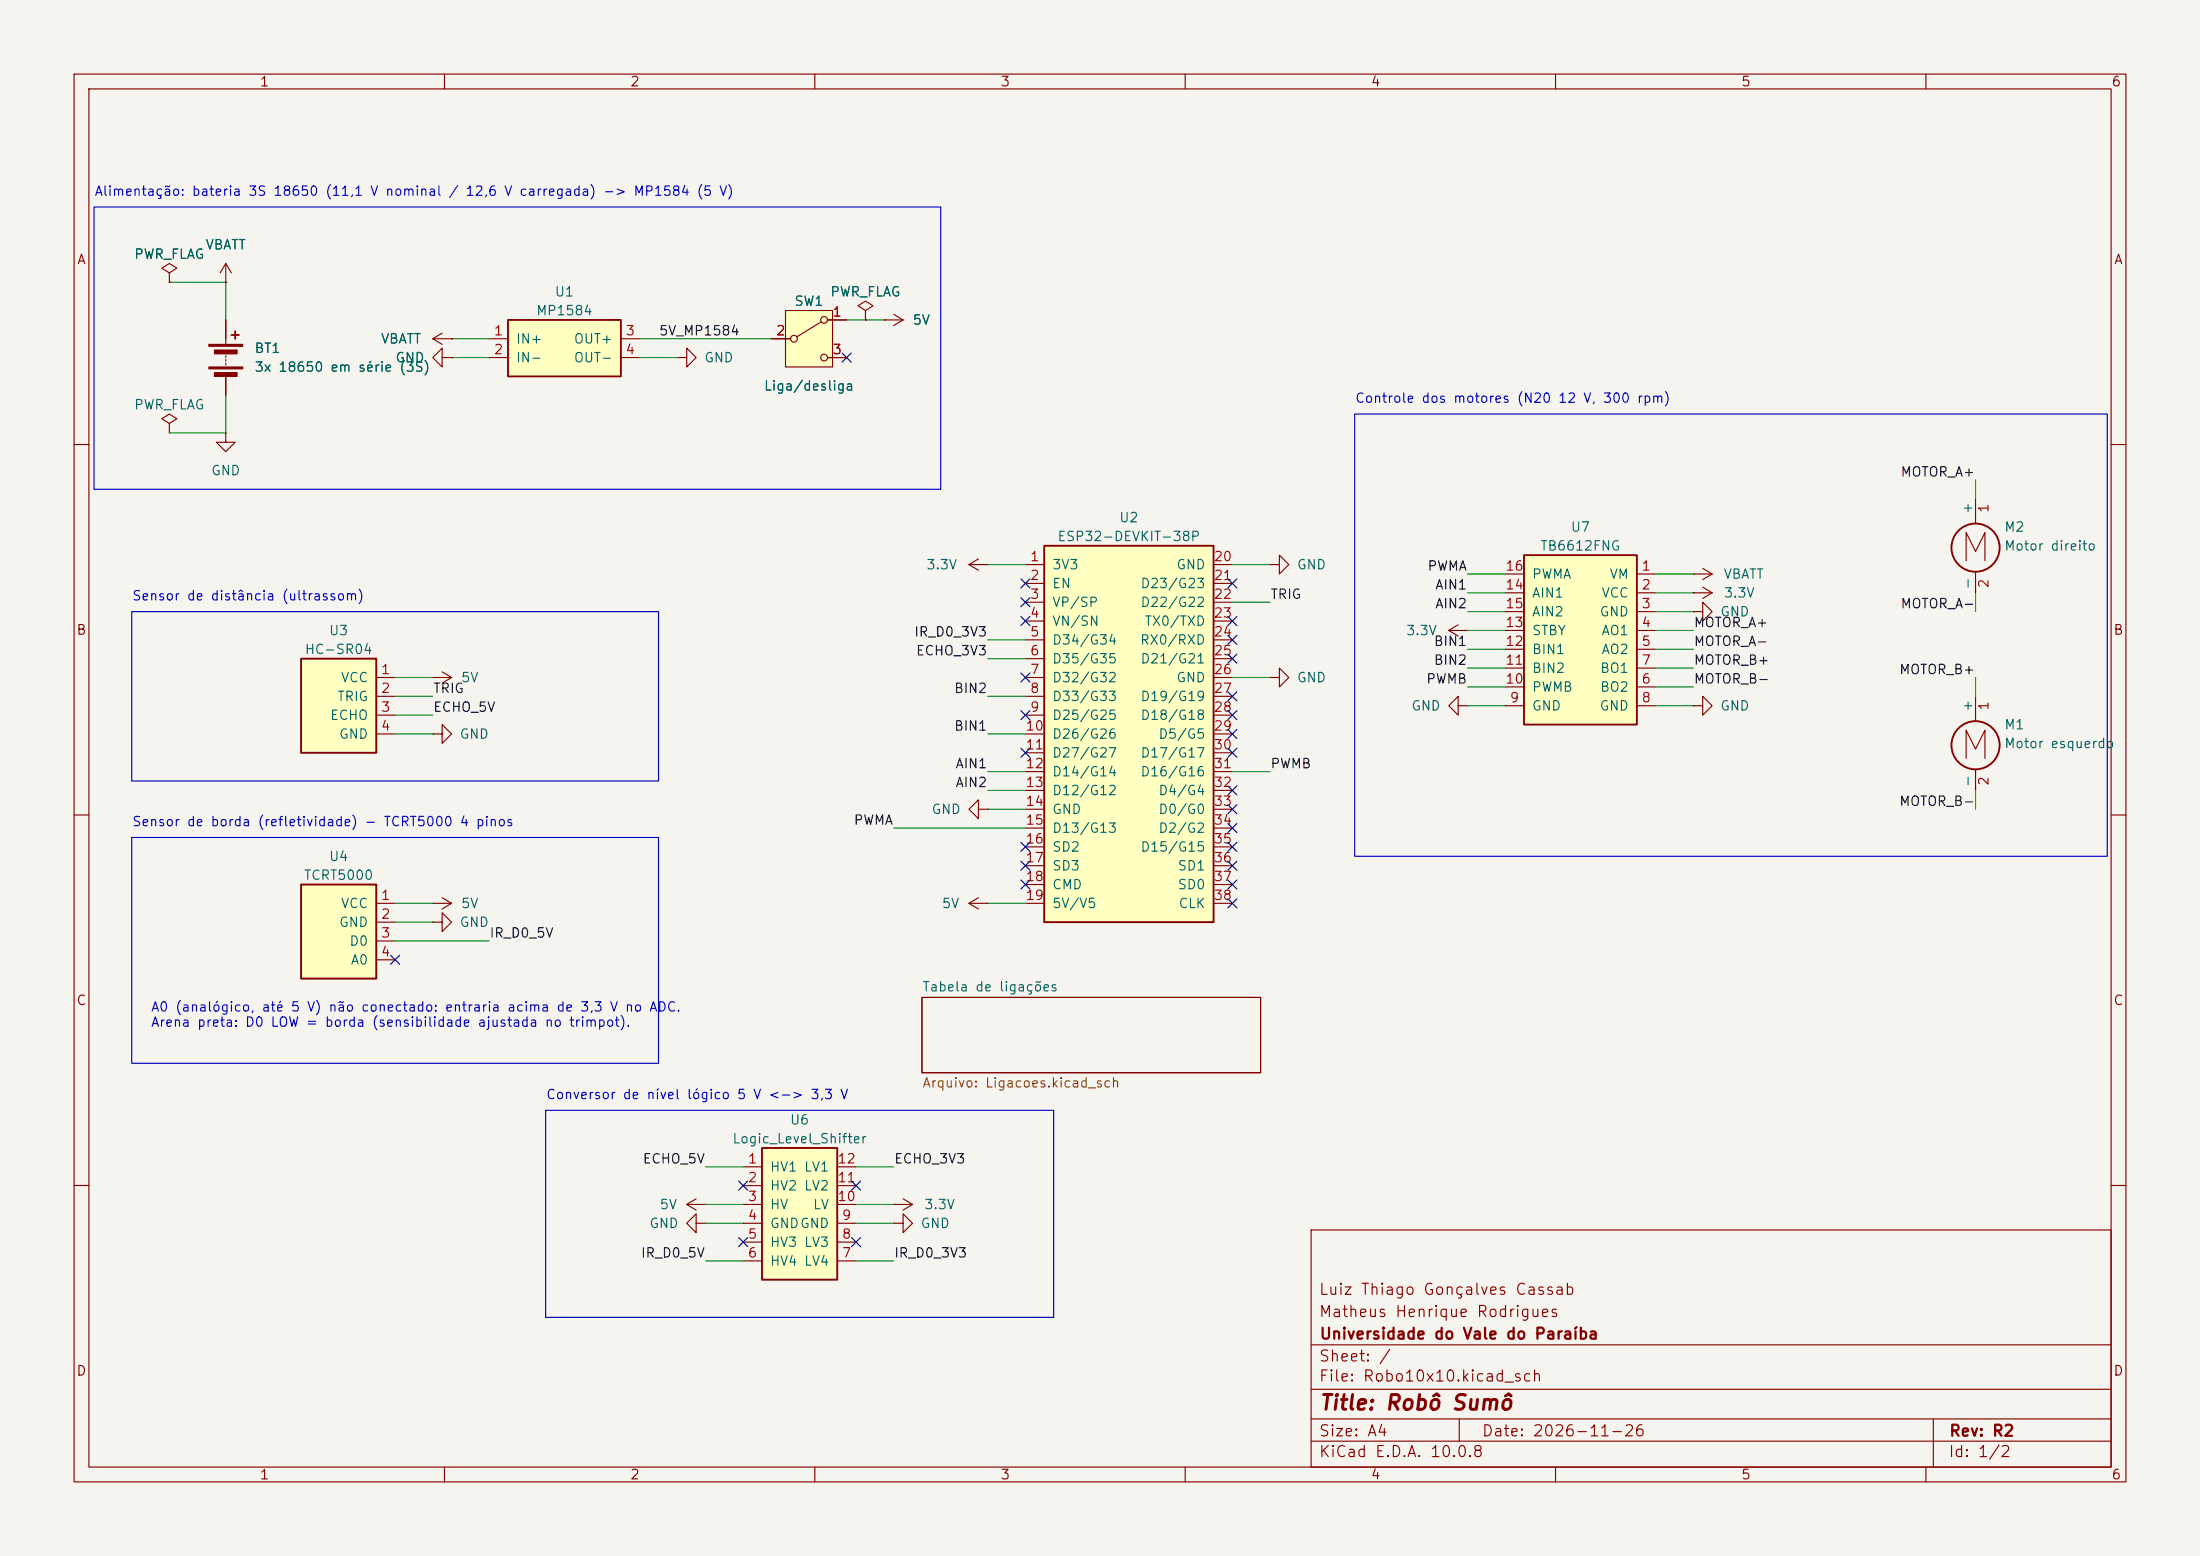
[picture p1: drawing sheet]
<svg xmlns="http://www.w3.org/2000/svg" width="297mm" height="210mm" viewBox="0 0 297 210" stroke-linecap="round" stroke-linejoin="round" font-family="sans-serif">
<path d="M0 0h297v210h-297z" fill="#f5f4ef" stroke="#f5f4ef" stroke-width=".14"/>
<g fill="none" stroke="#840000" stroke-width=".15">
<path d="M10 10h277v190h-277zM12 12h273v186h-273zM60 10v2M110 10v2M160 10v2M210 10v2M260 10v2M30.5 43.2v3.3M30.5 48v.3M30.5 48.5v.3M30.5 49v.3M30.5 50.8v2.5"/>
<path d="M58.4 45.7l1.3 .8M58.4 45.7h2.6M59.7 45l-1.3 .7M61 45.7h.1M91.4 48.3h1.3v-1.3l1.3 1.3-1.3 1.2v-1.2M91.4 48.3h.1M10 60h2M171.4 76.2h1.3v-1.3l1.3 1.3-1.3 1.3v-1.3M171.4 76.2h.1M285 60h2M10 110h2M285 110h2"/>
<path d="M124.5 134.6h45.7v10.2h-45.7zM130.8 121.9l1.3 .8M130.8 121.9h2.5M132.1 121.2l-1.3 .7M133.3 121.9h.1M10 160h2M177 166h108v32h-108zM285 160h2M60 198v2M110 198v2M160 198v2M177 194.5h108"/>
<path d="M177 191.5h108M177 187.5h108M177 181.5h108M197 191.5v3M210 198v2M260 198v2M261 191.5v6.5"/>
</g>
<g fill="#840000" stroke="#840000" stroke-width=".15">
<path d="M28.2 46.5h4.6v.2h-4.6z"/>
<path d="M28.2 49.5h4.6v.3h-4.6z"/>
<path d="M29 47.2h3v.6h-3z"/>
<path d="M29 50.3h3v.5h-3z"/>
</g>
<path d="M31.2 45.2h1.1M31.7 44.7v1" fill="none" stroke="#840000" stroke-width=".25"/>
<path d="M68.6 43.2h15.2v7.6h-15.2z" fill="#ffffc2"/>
<path d="M68.6 43.2h15.2v7.6h-15.2z" fill="none" stroke="#840000" stroke-width=".25"/>
<g fill="none" stroke="#840000" stroke-width=".15">
<path d="M30.5 58.4v1.3h1.2l-1.2 1.3-1.3-1.3h1.3M30.5 58.4h.1M66 45.7h2.6M66 48.3h2.6M83.8 45.7h2.6M83.8 48.3h2.6M228.6 77.5h.1M228.6 77.5h2.5M229.9 76.7l1.2 .8M231.1 77.5l-1.2 .7M195.6 85.1l1.2 .8M195.6 85.1h2.5"/>
<path d="M196.8 95.3v-1.3l-1.2 1.3 1.2 1.2v-1.2h1.3M196.8 84.3l-1.2 .8M198.1 85.1h.1M198.1 95.3h.1"/>
</g>
<path d="M141 73.7h22.8v50.8h-22.8z" fill="#ffffc2"/>
<path d="M141 73.7h22.8v50.8h-22.8z" fill="none" stroke="#840000" stroke-width=".25"/>
<g fill="none" stroke="#840000" stroke-width=".15">
<path d="M138.4 76.2h2.6M138.4 78.7h2.6M163.8 76.2h2.6M163.8 78.7h2.6M138.4 81.3h2.6M138.4 83.8h2.6M138.4 86.4h2.6M138.4 88.9h2.6M138.4 91.4h2.6M138.4 94h2.6M138.4 96.5h2.6M138.4 99.1h2.6"/>
<path d="M163.8 81.3h2.6M163.8 83.8h2.6M163.8 86.4h2.6M163.8 88.9h2.6M163.8 91.4h2.6M163.8 94h2.6M163.8 96.5h2.6M163.8 99.1h2.6M138.4 101.6h2.6M138.4 104.1h2.6M138.4 106.7h2.6M138.4 109.2h2.6"/>
<path d="M138.4 111.8h2.6M138.4 114.3h2.6M138.4 116.8h2.6M138.4 119.4h2.6M163.8 101.6h2.6M163.8 104.1h2.6M163.8 106.7h2.6M163.8 109.2h2.6M163.8 111.8h2.6M163.8 114.3h2.6M163.8 116.8h2.6M163.8 119.4h2.6"/>
<path d="M138.4 121.9h2.6M163.8 121.9h2.6"/>
</g>
<path d="M205.7 74.9h15.3v22.9h-15.3z" fill="#ffffc2"/>
<path d="M205.7 74.9h15.3v22.9h-15.3z" fill="none" stroke="#840000" stroke-width=".25"/>
<g fill="none" stroke="#840000" stroke-width=".15">
<path d="M203.2 77.5h2.5M221 77.5h2.5M229.9 79.2l1.2 .8M203.2 80h2.5M203.2 82.6h2.5M203.2 85.1h2.5M203.2 87.6h2.5M203.2 92.7h2.5M203.2 90.2h2.5M203.2 95.3h2.5M221 80h2.5M221 82.6h2.5"/>
<path d="M221 85.1h2.5M221 87.6h2.5M221 92.7h2.5M221 90.2h2.5M221 95.3h2.5M228.6 95.3h1.3v-1.3l1.2 1.3-1.2 1.2v-1.2M228.6 95.3h.1M228.6 82.6h1.3v-1.3l1.2 1.3-1.2 1.2v-1.2M228.6 82.6h.1M228.6 80h.1M228.6 80h2.5M231.1 80l-1.2 .8"/>
<path d="M92.7 162.6l1.3 .7M92.7 162.6h2.5M94 165.1v-1.3l-1.3 1.3 1.3 1.3v-1.3h1.2M94 161.8l-1.3 .8M95.2 165.1h.1M95.2 162.6h.1M120.6 165.1h1.3v-1.3l1.3 1.3-1.3 1.3v-1.3M120.6 165.1h.1"/>
</g>
<path d="M102.9 154.9h10.1v17.8h-10.1z" fill="#ffffc2"/>
<g fill="none" stroke="#840000" stroke-width=".25">
<path d="M102.9 154.9h10.1v17.8h-10.1z"/>
<circle cx="266.7" cy="73.9" r="3.3"/>
<circle cx="266.7" cy="100.6" r="3.3"/>
</g>
<g fill="none" stroke="#840000" stroke-width=".15">
<path d="M265.4 75.7v-3.8l1.3 2.5 1.3-2.5v3.8M266.7 67.3v3.4M266.7 77.2v2.8M266.7 94v3.3M265.4 102.4v-3.8l1.3 2.5 1.3-2.5v3.8M266.7 103.8v2.9M58.4 121.9h.1M58.4 121.9h2.6M59.7 121.2l1.3 .7M61 121.9l-1.3 .8M100.3 157.5h2.6M113 157.5h2.6"/>
<path d="M100.3 160h2.6M100.3 162.6h2.6M100.3 165.1h2.6M100.3 167.6h2.6M100.3 170.2h2.6M113 160h2.6M113 162.6h2.6M113 165.1h2.6M113 167.6h2.6M113 170.2h2.6M120.6 162.6h.1M120.6 162.6h2.6"/>
<path d="M121.9 161.8l1.3 .8M123.2 162.6l-1.3 .7"/>
</g>
<path d="M40.6 88.9h10.2v12.7h-10.2z" fill="#ffffc2"/>
<path d="M40.6 88.9h10.2v12.7h-10.2z" fill="none" stroke="#840000" stroke-width=".25"/>
<g fill="none" stroke="#840000" stroke-width=".15">
<path d="M30.5 38.1h.1M30.5 35.6l-.8 1.2M30.5 35.6l.7 1.2M30.5 35.6v2.5M119.4 43.2h.1M119.4 43.2h2.5M120.6 42.4l1.3 .8M121.9 43.2l-1.3 .7M50.8 91.4h2.5M50.8 94h2.5M50.8 96.5h2.5M50.8 99.1h2.5"/>
<path d="M58.4 99.1h1.3v-1.3l1.3 1.3-1.3 1.2v-1.2M58.4 99.1h.1M58.4 91.4h.1M58.4 91.4h2.6M59.7 90.7l1.3 .7M61 91.4l-1.3 .8M171.4 91.4h1.3v-1.2l1.3 1.2-1.3 1.3v-1.3M171.4 91.4h.1M132.1 109.2v-1.2l-1.3 1.2 1.3 1.3v-1.3h1.2M133.3 109.2h.1"/>
</g>
<path d="M106 41.9h6.4v7.6h-6.4z" fill="#ffffc2"/>
<g fill="none" stroke="#840000" stroke-width=".15">
<path d="M104.1 45.7h2.6M106 41.9h6.4v7.6h-6.4zM110.9 43.4l-3.3 2.1M111.8 43.2h2.5M111.8 48.3h2.5M130.8 76.2l1.3 .8M130.8 76.2h2.5M132.1 75.4l-1.3 .8M133.3 76.2h.1"/>
<circle cx="107.2" cy="45.7" r=".46"/>
<circle cx="111.3" cy="43.2" r=".46"/>
<circle cx="111.3" cy="48.3" r=".46"/>
</g>
<path d="M40.6 119.4h10.2v12.7h-10.2z" fill="#ffffc2"/>
<path d="M40.6 119.4h10.2v12.7h-10.2z" fill="none" stroke="#840000" stroke-width=".25"/>
<g fill="none" stroke="#840000" stroke-width=".15">
<path d="M22.9 36.8l1-.6-1-.6-1.1 .6 1.1 .6v1.3M22.9 38.1h.1M30.5 38.1h.1M22.9 57.2l1-.7-1-.6-1.1 .6 1.1 .7v1.2M22.9 58.4h.1M30.5 43.2v2.5M30.5 50.8v2.5M59.7 48.3v-1.3l-1.3 1.3 1.3 1.2v-1.2h1.3M61 48.3h.1M61 45.7h.1M104.1 45.7h2.6M111.8 43.2h2.5"/>
<path d="M111.8 48.3h2.5M116.8 41.9l1.1-.6-1.1-.7-1 .7 1 .6v1.3M116.8 43.2h.1M119.4 43.2h.1M50.8 121.9h2.5M50.8 124.5h2.5M50.8 127h2.5M50.8 129.5h2.5M58.4 124.5h1.3v-1.3l1.3 1.3-1.3 1.2v-1.2M58.4 124.5h.1"/>
</g>
<g fill="none" stroke="#009600" stroke-width=".15">
<path d="M22.9 38.1h7.6v5.1M30.5 53.3v5.1h-7.6M61 45.7h5M61 48.3h5M86.4 45.7h17.7M86.4 48.3h5M114.3 43.2h5.1M133.3 76.2h5.1M166.4 76.2h5M198.1 77.5h5.1M223.5 77.5h5.1M266.7 64.8v2.5"/>
<path d="M53.3 91.4h5.1M53.3 94h5.1M53.3 99.1h5.1M53.3 96.5h5.1M133.3 86.4h5.1M133.3 88.9h5.1M133.3 94h5.1M133.3 99.1h5.1M166.4 81.3h5M166.4 91.4h5M198.1 87.6h5.1M198.1 90.2h5.1"/>
<path d="M198.1 80h5.1M198.1 92.7h5.1M198.1 95.3h5.1M198.1 85.1h5.1M198.1 82.6h5.1M223.5 87.6h5.1M223.5 90.2h5.1M223.5 80h5.1M223.5 92.7h5.1M223.5 95.3h5.1M223.5 85.1h5.1M223.5 82.6h5.1"/>
<path d="M266.7 80v2.6M266.7 91.4v2.6M120.6 111.8h17.8M133.3 104.1h5.1M133.3 106.7h5.1M133.3 109.2h5.1M166.4 104.1h5M266.7 106.7v2.5M53.3 121.9h5.1M53.3 127h12.7M53.3 124.5h5.1M133.3 121.9h5.1"/>
<path d="M95.2 157.5h5.1M115.6 157.5h5M95.2 170.2h5.1M95.2 162.6h5.1M95.2 165.1h5.1M115.6 170.2h5M115.6 162.6h5M115.6 165.1h5"/>
</g>
<g fill="none" stroke="#000084" stroke-width=".15">
<path d="M113.7 47.7l1.2 1.2M114.9 47.7l-1.2 1.2M137.8 78.1l1.2 1.2M139 78.1l-1.2 1.2M165.8 78.1l1.2 1.2M167 78.1l-1.2 1.2M137.8 95.9l1.2 1.2M137.8 90.8l1.2 1.2M137.8 83.2l1.2 1.2M137.8 80.7l1.2 1.2M139 95.9l-1.2 1.2M139 90.8l-1.2 1.2"/>
<path d="M139 83.2l-1.2 1.2M139 80.7l-1.2 1.2M165.8 93.4l1.2 1.2M165.8 95.9l1.2 1.2M165.8 98.5l1.2 1.2M165.8 85.8l1.2 1.2M165.8 83.2l1.2 1.2M165.8 88.3l1.2 1.2M167 93.4l-1.2 1.2M167 95.9l-1.2 1.2M167 98.5l-1.2 1.2M167 85.8l-1.2 1.2"/>
<path d="M167 83.2l-1.2 1.2M167 88.3l-1.2 1.2M137.8 118.8l1.2 1.2M137.8 116.2l1.2 1.2M137.8 101l1.2 1.2M137.8 113.7l1.2 1.2M139 118.8l-1.2 1.2M139 116.2l-1.2 1.2M139 113.7l-1.2 1.2M139 101l-1.2 1.2M165.8 118.8l1.2 1.2M165.8 111.2l1.2 1.2"/>
<path d="M165.8 113.7l1.2 1.2M165.8 116.2l1.2 1.2M165.8 108.6l1.2 1.2M165.8 106.1l1.2 1.2M165.8 101l1.2 1.2M167 108.6l-1.2 1.2M167 118.8l-1.2 1.2M167 111.2l-1.2 1.2M167 113.7l-1.2 1.2M167 116.2l-1.2 1.2M167 106.1l-1.2 1.2M167 101l-1.2 1.2"/>
<path d="M52.7 128.9l1.2 1.2M53.9 128.9l-1.2 1.2M165.8 121.3l1.2 1.2M167 121.3l-1.2 1.2M99.7 159.4l1.2 1.2M100.9 159.4l-1.2 1.2M115 159.4l1.2 1.2M116.2 159.4l-1.2 1.2M99.7 167l1.2 1.2M100.9 167l-1.2 1.2M115 167l1.2 1.2M116.2 167l-1.2 1.2"/>
</g>
<path d="M12.7 27.9h114.3v38.1h-114.3zM182.9 55.9h101.6v59.7h-101.6zM17.8 82.6h71.1v22.8h-71.1zM17.8 113h71.1v30.5h-71.1zM73.7 149.9h68.5v27.9h-68.5z" fill="none" stroke="#0000c2" stroke-width=".15"/>
<text font-size="2" fill="#840000" x="178" y="190.8">Title: Robô Sumô</text>
<g font-size="1.5" fill="#840000">
<text x="178" y="178.1">Matheus Henrique Rodrigues</text>
<text x="178" y="175.1">Luiz Thiago Gonçalves Cassab</text>
<text x="178" y="184.1">Sheet: /</text>
<text x="178" y="181.1">Universidade do Vale do Paraíba</text>
<text x="178" y="186.8">File: Robo10x10.kicad_sch</text>
<text x="178" y="197">KiCad E.D.A. 10.0.8</text>
<text x="178" y="194.2">Size: A4</text>
<text x="200" y="194.2">Date: 2026-11-26</text>
<text x="263" y="197">Id: 1/2</text>
<text x="263" y="194.2">Rev: R2</text>
</g>
<g font-size="1.3" fill="#840000">
<text x="35" y="12">1</text>
<text x="85" y="12">2</text>
<text x="135" y="12">3</text>
<text x="185" y="12">4</text>
<text x="235" y="12">5</text>
<text x="285" y="12">6</text>
<text x="10.3" y="36">A</text>
<text x="285.3" y="36">A</text>
<text x="10.2" y="86">B</text>
<text x="285.2" y="86">B</text>
<text x="10.2" y="136">C</text>
<text x="285.2" y="136">C</text>
<text x="10.2" y="186">D</text>
<text x="285.2" y="186">D</text>
<text x="35" y="200">1</text>
<text x="85" y="200">2</text>
<text x="135" y="200">3</text>
<text x="185" y="200">4</text>
<text x="235" y="200">5</text>
<text x="285" y="200">6</text>
</g>
<g font-size="1.3" fill="#0000c2">
<text x="12.7" y="26.7">Alimentação: bateria 3S 18650 (11,1 V nominal / 12,6 V carregada) -&gt; MP1584 (5 V)</text>
<text x="182.9" y="54.7">Controle dos motores (N20 12 V, 300 rpm)</text>
<text x="17.8" y="81.4">Sensor de distância (ultrassom)</text>
<text x="17.8" y="111.8">Sensor de borda (refletividade) - TCRT5000 4 pinos</text>
<text x="20.3" y="136.9">A0 (analógico, até 5 V) não conectado: entraria acima de 3,3 V no ADC.</text>
<text x="20.3" y="138.9">Arena preta: D0 LOW = borda (sensibilidade ajustada no trimpot).</text>
<text x="73.6" y="148.7">Conversor de nível lógico 5 V &lt;-&gt; 3,3 V</text>
</g>
<g font-size="1.3" fill="#006464">
<text x="18" y="35.3">PWR_FLAG</text>
<text x="27.7" y="34">VBATT</text>
<text x="74.8" y="40.3">U1</text>
<text x="107.2" y="41.6">SW1</text>
<text x="112" y="40.3">PWR_FLAG</text>
<text x="34.3" y="48">BT1</text>
<text x="51.3" y="46.7">VBATT</text>
<text x="69.6" y="46.7">IN+</text>
<text x="72.3" y="42.9">MP1584</text>
<text x="77.4" y="46.7">OUT+</text>
<text x="123.1" y="44.1">5V</text>
<text x="34.3" y="50.5">3x 18650 em série (3S)</text>
<text x="53.3" y="49.2">GND</text>
<text x="69.6" y="49.2">IN-</text>
<text x="77.4" y="49.2">OUT-</text>
<text x="95" y="49.2">GND</text>
<text x="103" y="53">Liga/desliga</text>
<text x="18" y="55.6">PWR_FLAG</text>
<text x="28.4" y="64.5">GND</text>
<text x="151" y="70.8">U2</text>
<text x="266.6" y="69.5" transform="rotate(-90 266.6 69.5)">+</text>
<text x="125" y="77.2">3.3V</text>
<text x="142" y="77.2">3V3</text>
<text x="142.7" y="73.4">ESP32-DEVKIT-38P</text>
<text x="158.7" y="77.2">GND</text>
<text x="175" y="77.2">GND</text>
<text x="207.9" y="74.6">TB6612FNG</text>
<text x="212" y="72.1">U7</text>
<text x="270.5" y="72.1">M2</text>
<text x="270.5" y="74.6">Motor direito</text>
<text x="142" y="79.7">EN</text>
<text x="142" y="82.2">VP/SP</text>
<text x="153.9" y="79.7">D23/G23</text>
<text x="153.9" y="82.2">D22/G22</text>
<text x="206.7" y="81">AIN1</text>
<text x="206.7" y="83.5">AIN2</text>
<text x="206.7" y="78.4">PWMA</text>
<text x="215.9" y="83.5">GND</text>
<text x="216.1" y="81">VCC</text>
<text x="217.2" y="78.4">VM</text>
<text x="232.1" y="83.5">GND</text>
<text x="232.6" y="78.4">VBATT</text>
<text x="232.6" y="81">3.3V</text>
<text x="266.6" y="79.7" transform="rotate(-90 266.6 79.7)">-</text>
<text x="41.1" y="88.6">HC-SR04</text>
<text x="44.3" y="86.1">U3</text>
<text x="142" y="84.8">VN/SN</text>
<text x="142" y="87.3">D34/G34</text>
<text x="142" y="89.9">D35/G35</text>
<text x="153.8" y="87.3">RX0/RXD</text>
<text x="153.9" y="89.9">D21/G21</text>
<text x="154.4" y="84.8">TX0/TXD</text>
<text x="189.7" y="86.1">3.3V</text>
<text x="206.7" y="88.6">BIN1</text>
<text x="206.7" y="86.1">STBY</text>
<text x="216.1" y="86.1">AO1</text>
<text x="216.1" y="88.6">AO2</text>
<text x="45.4" y="94.9">TRIG</text>
<text x="45.9" y="92.4">VCC</text>
<text x="62.2" y="92.4">5V</text>
<text x="142" y="92.4">D32/G32</text>
<text x="142" y="94.9">D33/G33</text>
<text x="153.9" y="94.9">D19/G19</text>
<text x="158.7" y="92.4">GND</text>
<text x="175" y="92.4">GND</text>
<text x="206.7" y="93.7">PWMB</text>
<text x="206.7" y="91.1">BIN2</text>
<text x="215.9" y="93.7">BO2</text>
<text x="215.9" y="91.1">BO1</text>
<text x="44.5" y="97.5">ECHO</text>
<text x="45.7" y="100">GND</text>
<text x="62" y="100">GND</text>
<text x="142" y="97.5">D25/G25</text>
<text x="142" y="100">D26/G26</text>
<text x="153.9" y="97.5">D18/G18</text>
<text x="156.3" y="100">D5/G5</text>
<text x="190.4" y="96.2">GND</text>
<text x="206.7" y="96.2">GND</text>
<text x="215.9" y="96.2">GND</text>
<text x="232.1" y="96.2">GND</text>
<text x="266.6" y="96.2" transform="rotate(-90 266.6 96.2)">+</text>
<text x="270.5" y="98.8">M1</text>
<text x="270.5" y="101.3">Motor esquerdo</text>
<text x="142" y="102.6">D27/G27</text>
<text x="142" y="105.1">D14/G14</text>
<text x="142" y="107.6">D12/G12</text>
<text x="153.9" y="102.6">D17/G17</text>
<text x="153.9" y="105.1">D16/G16</text>
<text x="156.3" y="107.6">D4/G4</text>
<text x="266.6" y="106.3" transform="rotate(-90 266.6 106.3)">-</text>
<text x="125.7" y="110.2">GND</text>
<text x="142" y="110.2">GND</text>
<text x="142" y="112.7">D13/G13</text>
<text x="156.3" y="110.2">D0/G0</text>
<text x="156.3" y="112.7">D2/G2</text>
<text x="40.9" y="119.1">TCRT5000</text>
<text x="44.3" y="116.5">U4</text>
<text x="142" y="115.3">SD2</text>
<text x="142" y="117.8">SD3</text>
<text x="153.9" y="115.3">D15/G15</text>
<text x="158.9" y="117.8">SD1</text>
<text x="45.7" y="125.4">GND</text>
<text x="45.9" y="122.9">VCC</text>
<text x="62" y="125.4">GND</text>
<text x="62.2" y="122.9">5V</text>
<text x="127.1" y="122.9">5V</text>
<text x="142" y="120.3">CMD</text>
<text x="142" y="122.9">5V/V5</text>
<text x="158.9" y="120.3">SD0</text>
<text x="159" y="122.9">CLK</text>
<text x="47.1" y="128">D0</text>
<text x="47.3" y="130.5">A0</text>
<text x="124.4" y="134.1">Tabela de ligações</text>
<text x="98.8" y="154.6">Logic_Level_Shifter</text>
<text x="106.6" y="152.1">U6</text>
<text x="103.9" y="158.4">HV1 LV1</text>
<text x="103.9" y="161">HV2 LV2</text>
<text x="87.6" y="166.1">GND</text>
<text x="89" y="163.5">5V</text>
<text x="103.9" y="163.5">HV</text>
<text x="103.9" y="166.1">GNDGND</text>
<text x="109.7" y="163.5">LV</text>
<text x="124.2" y="166.1">GND</text>
<text x="124.7" y="163.5">3.3V</text>
<text x="103.9" y="168.6">HV3 LV3</text>
<text x="103.9" y="171.1">HV4 LV4</text>
</g>
<g font-size="1.3" fill="#a90000">
<text x="66.6" y="45.6">1</text>
<text x="84.4" y="45.6">3</text>
<text x="104.7" y="45.6">2</text>
<text x="112.3" y="43">1</text>
<text x="66.6" y="48.1">2</text>
<text x="84.4" y="48.1">4</text>
<text x="112.3" y="48.1">3</text>
<text x="268.8" y="69.3" transform="rotate(-90 268.8 69.3)">1</text>
<text x="139" y="76.1">1</text>
<text x="163.8" y="76.1">20</text>
<text x="203.1" y="77.3">16</text>
<text x="221.5" y="77.3">1</text>
<text x="139" y="78.6">2</text>
<text x="139" y="81.1">3</text>
<text x="139" y="83.7">4</text>
<text x="163.8" y="78.6">21</text>
<text x="163.8" y="81.1">22</text>
<text x="163.8" y="83.7">23</text>
<text x="203.1" y="79.9">14</text>
<text x="203.1" y="82.4">15</text>
<text x="221.5" y="79.9">2</text>
<text x="221.5" y="82.4">3</text>
<text x="268.8" y="79.5" transform="rotate(-90 268.8 79.5)">2</text>
<text x="139" y="86.2">5</text>
<text x="139" y="88.8">6</text>
<text x="163.8" y="86.2">24</text>
<text x="163.8" y="88.8">25</text>
<text x="203.1" y="87.5">12</text>
<text x="203.1" y="85">13</text>
<text x="221.5" y="85">4</text>
<text x="221.5" y="87.5">5</text>
<text x="51.3" y="91.3">1</text>
<text x="51.3" y="93.8">2</text>
<text x="139" y="91.3">7</text>
<text x="139" y="93.8">8</text>
<text x="163.8" y="91.3">26</text>
<text x="163.8" y="93.8">27</text>
<text x="203.1" y="92.6">10</text>
<text x="203.1" y="90">11</text>
<text x="203.7" y="95.1">9</text>
<text x="221.5" y="92.6">6</text>
<text x="221.5" y="90">7</text>
<text x="221.5" y="95.1">8</text>
<text x="268.8" y="96" transform="rotate(-90 268.8 96)">1</text>
<text x="51.3" y="96.4">3</text>
<text x="51.3" y="98.9">4</text>
<text x="138.4" y="98.9">10</text>
<text x="138.4" y="101.5">11</text>
<text x="139" y="96.4">9</text>
<text x="163.8" y="96.4">28</text>
<text x="163.8" y="98.9">29</text>
<text x="163.8" y="101.5">30</text>
<text x="138.4" y="104">12</text>
<text x="138.4" y="106.5">13</text>
<text x="163.8" y="104">31</text>
<text x="163.8" y="106.5">32</text>
<text x="268.8" y="106.1" transform="rotate(-90 268.8 106.1)">2</text>
<text x="138.4" y="109.1">14</text>
<text x="138.4" y="111.6">15</text>
<text x="163.8" y="109.1">33</text>
<text x="163.8" y="111.6">34</text>
<text x="138.4" y="114.2">16</text>
<text x="138.4" y="116.7">17</text>
<text x="138.4" y="119.2">18</text>
<text x="163.8" y="114.2">35</text>
<text x="163.8" y="116.7">36</text>
<text x="163.8" y="119.2">37</text>
<text x="51.3" y="121.8">1</text>
<text x="51.3" y="124.3">2</text>
<text x="138.4" y="121.8">19</text>
<text x="163.8" y="121.8">38</text>
<text x="51.3" y="126.9">3</text>
<text x="51.3" y="129.4">4</text>
<text x="100.9" y="157.3">1</text>
<text x="100.9" y="159.9">2</text>
<text x="113" y="159.9">11</text>
<text x="113" y="157.3">12</text>
<text x="100.9" y="162.4">3</text>
<text x="100.9" y="165">4</text>
<text x="100.9" y="167.5">5</text>
<text x="113" y="162.4">10</text>
<text x="113.6" y="167.5">8</text>
<text x="113.6" y="165">9</text>
<text x="100.9" y="170">6</text>
<text x="113.6" y="170">7</text>
</g>
<g font-size="1.3" fill="#0f0f0f">
<text x="88.9" y="45.6">5V_MP1584</text>
<text x="256.5" y="64.6">MOTOR_A+</text>
<text x="192.6" y="77.3">PWMA</text>
<text x="171.4" y="81.2">TRIG</text>
<text x="193.7" y="79.9">AIN1</text>
<text x="193.7" y="82.4">AIN2</text>
<text x="256.5" y="82.4">MOTOR_A-</text>
<text x="123.3" y="86.2">IR_D0_3V3</text>
<text x="123.6" y="88.8">ECHO_3V3</text>
<text x="193.5" y="87.5">BIN1</text>
<text x="228.6" y="85">MOTOR_A+</text>
<text x="228.6" y="87.5">MOTOR_A-</text>
<text x="58.4" y="93.9">TRIG</text>
<text x="128.7" y="93.9">BIN2</text>
<text x="192.5" y="92.6">PWMB</text>
<text x="193.5" y="90">BIN2</text>
<text x="228.6" y="92.6">MOTOR_B-</text>
<text x="228.6" y="90">MOTOR_B+</text>
<text x="256.3" y="91.3">MOTOR_B+</text>
<text x="58.4" y="96.4">ECHO_5V</text>
<text x="128.7" y="98.9">BIN1</text>
<text x="128.9" y="104">AIN1</text>
<text x="128.9" y="106.6">AIN2</text>
<text x="171.4" y="104">PWMB</text>
<text x="115.2" y="111.6">PWMA</text>
<text x="256.3" y="109.1">MOTOR_B-</text>
<text x="66" y="126.9">IR_D0_5V</text>
<text x="86.7" y="157.4">ECHO_5V</text>
<text x="120.6" y="157.4">ECHO_3V3</text>
<text x="86.4" y="170.1">IR_D0_5V</text>
<text x="120.6" y="170.1">IR_D0_3V3</text>
</g>
<text font-size="1.3" fill="#725600" x="124.4" y="147.1">Arquivo: Ligacoes.kicad_sch</text>
</svg>
